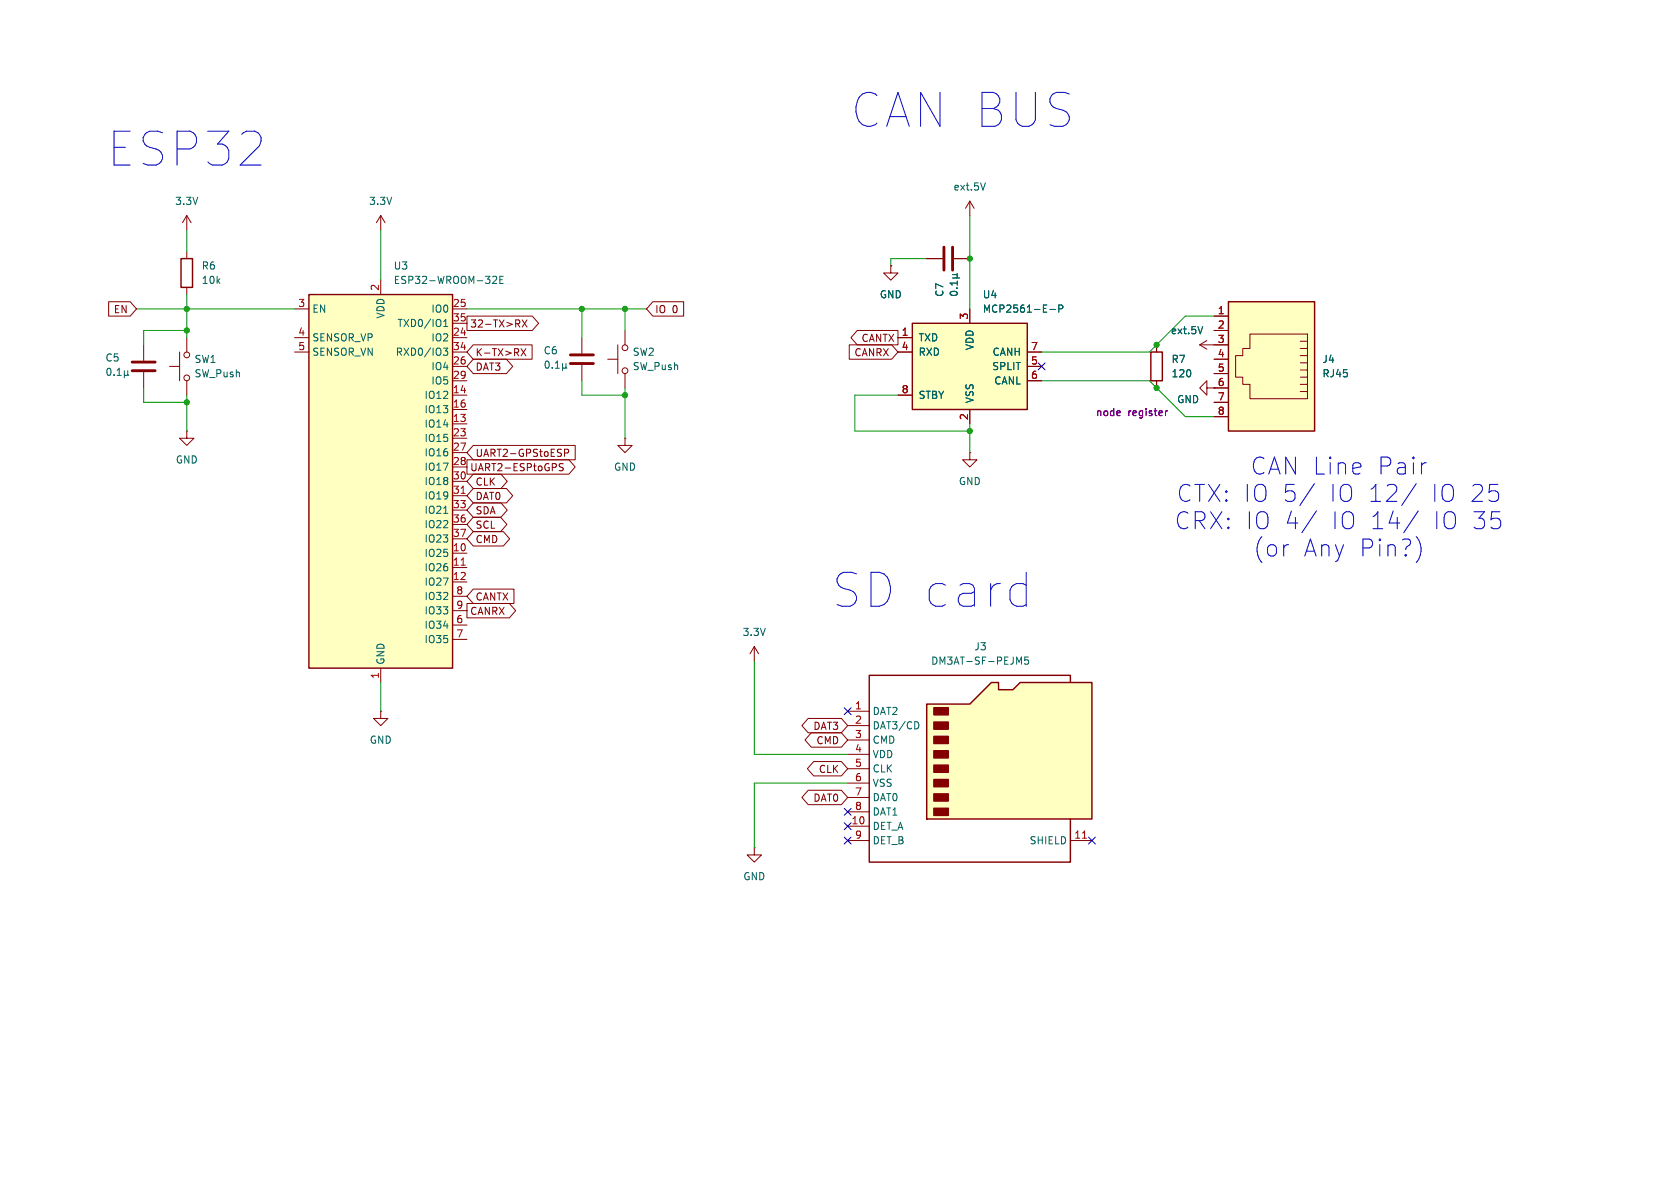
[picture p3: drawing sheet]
<svg xmlns="http://www.w3.org/2000/svg" width="297mm" height="210mm" viewBox="0 0 297 210" stroke-linecap="round" stroke-linejoin="round" font-family="sans-serif">
<g fill="none" stroke="#840000" stroke-width=".18">
<path d="M33 59.7v2.5M110.5 58.4v2.6M157.5 47v1.3h1.2l-1.2 1.2-1.3-1.2h1.3M157.5 47h.1M30 64.8h1.7M31.7 62.2v5.1M33 76.2v1.3h1.3l-1.3 1.2-1.3-1.2h1.3M33 76.2h.1M33 67.3v2.6M107.4 63.5h1.8M109.2 61v5M110.5 77.5v1.2h1.3l-1.3 1.3-1.3-1.3h1.3"/>
<path d="M110.5 77.5h.1M110.5 66v2.6M133.3 114.3l-.7 1.3M133.3 114.3v2.5M133.3 114.3l.8 1.3"/>
<circle cx="33" cy="66.8" r=".51"/>
<circle cx="33" cy="62.7" r=".51"/>
<circle cx="110.5" cy="65.5" r=".51"/>
<circle cx="110.5" cy="61.5" r=".51"/>
</g>
<path d="M161.3 57.2h20.3v15.2h-20.3z" fill="#ffffc2"/>
<path d="M161.3 57.2h20.3v15.2h-20.3z" fill="none" stroke="#840000" stroke-width=".25"/>
<path d="M158.7 59.7h2.6M171.4 54.6v2.6M158.7 62.2h2.6M158.7 69.9h2.6M171.4 72.4v2.5M181.6 62.2h2.5M181.6 64.8h2.5M181.6 67.3h2.5" fill="none" stroke="#840000" stroke-width=".18"/>
<path d="M185.6 54.7h1M187.2 54.6l.6-.1 .1-.2-.1-.3-.6-.1v1.3" fill="none" stroke="#006464" stroke-width=".18"/>
<path d="M163.8 124.5h7.6l3.9-3.8h1.2v1.2h2.6l1.2-1.2h12.7v24.1h-29.2z" fill="#ffffc2"/>
<g fill="#840000" stroke="#840000" stroke-width=".25">
<path d="M165.1 142.9h2.5v1.2h-2.5z"/>
<path d="M165.1 140.3h2.5v1.3h-2.5z"/>
<path d="M165.1 137.8h2.5v1.3h-2.5z"/>
<path d="M165.1 135.3h2.5v1.2h-2.5z"/>
<path d="M165.1 132.7h2.5v1.3h-2.5z"/>
<path d="M165.1 130.2h2.5v1.2h-2.5z"/>
<path d="M165.1 127.6h2.5v1.3h-2.5z"/>
<path d="M165.1 125.1h2.5v1.3h-2.5z"/>
</g>
<path d="M163.8 124.5h7.6l3.9-3.8h1.2v1.2h2.6l1.2-1.2h12.7v24.1h-29.2zM189.2 120.7v-1.3h-35.5v33h35.5v-7.6" fill="none" stroke="#840000" stroke-width=".25"/>
<g fill="none" stroke="#840000" stroke-width=".18">
<path d="M102.9 59.7v2.8M25.4 61v2.8M25.4 65.8v2.8M102.9 64.5v2.8M213.4 68.6v-1.3l-1.3 1.3 1.3 1.3v-1.3h1.2M214.6 68.6h.1M149.9 125.7h3.8M149.9 128.3h3.8M149.9 130.8h3.8M149.9 133.4h3.8M149.9 135.9h3.8M149.9 138.4h3.8"/>
<path d="M149.9 146.1h3.8M149.9 148.6h3.8M149.9 141h3.8M149.9 143.5h3.8M189.2 148.6h3.8"/>
</g>
<path d="M191.4 148.2h.7" fill="none" stroke="#a90000" stroke-width=".18"/>
<g fill="none" stroke="#006464" stroke-width=".18">
<path d="M19 65.2l.2-.1a.68 .68 0 0 1 .4 .6 .68 .68 0 0 1-.4 .7l-.2-.2-.1-.3zM20.2 66.2v.2M20.7 66.4h.7M20.7 65.5l.4-.4v1.3M22 66.2l.2 .2h.2l.2-.2M22 65.5v1.3M22.6 66.2l.2 .2M22.6 65.5v.7M96.5 63.9l.2-.1a.68 .68 0 0 1 .4 .7 .68 .68 0 0 1-.4 .6 .84 .84 0 0 1-.2-1.2zM97.6 65v.1M98.2 65.1h.7M98.2 64.2l.3-.4v1.3"/>
<path d="M99.4 64.9l.2 .2h.3l.2-.2M99.4 64.2v1.3M100.1 64.9l.1 .2M100.1 64.2v.7M180.2 117.1l.4-1v1.3M181.8 116.1h-.6l-.1 .7 .2-.2 .4 .1 .2 .2-.1 .4-.2 .1-.5-.1M162.2 127.6l.2 .5-.2 .7"/>
</g>
<path d="M23.4 64h4M23.4 65.5h4M100.8 62.7h4.1M100.8 64.3h4.1" fill="none" stroke="#840000" stroke-width=".51"/>
<path d="M54.6 52.1h25.4v66h-25.4z" fill="#ffffc2"/>
<path d="M54.6 52.1h25.4v66h-25.4z" fill="none" stroke="#840000" stroke-width=".25"/>
<g fill="none" stroke="#840000" stroke-width=".18">
<path d="M67.3 38.1v2.5M67.3 38.1l-.8 1.3M67.3 38.1l.8 1.3M52.1 59.7h2.5M52.1 54.6h2.5M67.3 49.5v2.6M80 59.7h2.5M80 54.6h2.5M80 57.2h2.5M52.1 62.2h2.5M80 74.9h2.5M80 69.9h2.5"/>
<path d="M80 72.4h2.5M80 77.5h2.5M80 64.8h2.5M80 67.3h2.5M80 62.2h2.5M212.1 61l1.3 .7M212.1 61h2.5M213.4 60.2l-1.3 .8M80 97.8h2.5M80 80h2.5M80 82.6h2.5M80 85.1h2.5"/>
<path d="M80 87.6h2.5M80 90.2h2.5M80 92.7h2.5M80 95.3h2.5M67.3 118.1v2.6M80 100.3h2.5M80 102.9h2.5M80 110.5h2.5M80 113h2.5M80 105.4h2.5M80 108h2.5M67.3 125.7v1.3h1.3l-1.3 1.3-1.3-1.3h1.3"/>
<path d="M67.3 125.7h.1M133.3 149.9v1.2h1.3l-1.3 1.3-1.2-1.3h1.2M133.3 149.9h.1"/>
</g>
<path d="M81.5 99.9h.7M81.5 87.2h.7" fill="none" stroke="#a90000" stroke-width=".18"/>
<path d="M78.4 57.7h.8M78.4 56.8l.4-.3v1.2M87.1 49l.5-.2 .2 .4-.8 .9h.8M88.4 49.4h.4M89 48.8h-.6v1.3h.6M212.6 57.7l-.4 1.3M78.4 61.5h.8l-.5 .5 .4 .1v.6l-.2 .1-.5-.1M78.4 90.7h.8" fill="none" stroke="#006464" stroke-width=".18"/>
<path d="M217.2 53.3h15.2v22.9h-15.2z" fill="#ffffc2"/>
<g fill="none" stroke="#840000" stroke-width=".18">
<path d="M33 38.1l-.7 1.3M33 38.1v2.5M33 38.1l.8 1.3M171.4 35.6l-.7 1.2M171.4 35.6v2.5M171.4 35.6l.8 1.2M19.2 53.3h3.8l1.1 1.3-1.1 1.3h-3.8zM33 44.5v1.2M33 50.8v1.3M82.5 55.9h11.6l1.1 1.3-1.1 1.2h-11.6zM92.3 56.6l.9 1.2M93.2 56.6l-.9 1.2"/>
<path d="M115.4 53.3h5.5v2.6h-5.5l-1.1-1.3zM151.5 58.4h7.2v2.6h-7.2l-1.1-1.3zM157.5 47h.1M158.7 59.7h2.6M163.8 45.7h2.8M168.7 45.7h2.7M171.4 54.6v2.6M214.6 55.9h2.6M214.6 58.4h2.6M221 59.1h10.1v11.4h-10.1v-2.6h-1.3v-1.2h-1.3v-3.8h1.3v-1.3h1.3zM83.7 61h10.4v2.5h-10.4l-1.2-1.3zM83.7 63.5h5.8l1.1 1.3-1.1 1.2h-5.8l-1.2-1.2z"/>
<path d="M83.7 78.7h18v2.6h-18l-1.2-1.3zM92.1 61.6l.9 1.3M93 61.6l-.9 1.3M150.1 61h7.5l1.1 1.2-1.1 1.3h-7.5zM158.7 62.2h2.6M158.7 69.9h2.6M171.4 72.4v2.5M181.6 62.2h2.5M181.6 64.8h2.5M181.6 67.3h2.5M204.5 61v1.2M204.5 67.3v1.3"/>
<path d="M214.6 68.6h.1M214.6 61h2.6M214.6 63.5h2.6M214.6 66h2.6M214.6 68.6h2.6M214.6 71.1h2.6M214.6 73.7h2.6M229.9 60.3h1.2M229.9 61.6h1.2M229.9 62.9h1.2M229.9 64.1h1.2M229.9 65.4h1.2"/>
<path d="M229.9 66.7h1.2M229.9 67.9h1.2M229.9 69.2h1.2M82.5 81.3h18.1l1.1 1.3-1.1 1.2h-18.1zM83.7 91.4h4.8l1.1 1.3-1.1 1.3h-4.8l-1.2-1.3zM83.7 94h5.3l1.1 1.3-1.1 1.2h-5.3l-1.2-1.2zM83.7 83.8h4.9l1.1 1.3-1.1 1.3h-4.9l-1.2-1.3zM83.7 88.9h4.9l1.1 1.3-1.1 1.2h-4.9l-1.2-1.2zM83.7 86.4h5.8l1.1 1.2-1.1 1.3h-5.8l-1.2-1.3zM99.6 82h-.5l-.2 .2 .1 .3 .5 .2v.4l-.2 .1h-.4M99.8 80.1l.6-.1 .1-.2v-.3l-.7-.1v1.3M171.4 80v1.3h1.3l-1.3 1.3-1.2-1.3h1.2"/>
<path d="M171.4 80h.1M82.5 106.7h7.6l1.1 1.3-1.1 1.2h-7.6zM83.7 104.1h7.2v2.6h-7.2l-1.2-1.3zM142.9 139.7h5.8l1.2 1.3-1.2 1.2h-5.8l-1.1-1.2zM142.9 127h5.8l1.2 1.3-1.2 1.2h-5.8l-1.1-1.2zM143.4 129.5h5.3l1.2 1.3-1.2 1.3h-5.3l-1.1-1.3zM143.8 134.6h4.9l1.2 1.3-1.2 1.3h-4.9l-1.1-1.3z"/>
</g>
<path d="M32 45.7h2v5.1h-2zM217.2 53.3h15.2v22.9h-15.2zM203.5 62.2h2v5.1h-2z" fill="none" stroke="#840000" stroke-width=".25"/>
<path d="M206 72.6v.9M206.4 72.6l-.4 .3" fill="none" stroke="#840084" stroke-width=".18"/>
<path d="M166.9 43.7v4.1M168.4 43.7v4.1" fill="none" stroke="#840000" stroke-width=".51"/>
<path d="M174.2 32.3l-.4 1.3M168.1 51.6a.69 .69 0 0 1 1.1 .3 .72 .72 0 0 1-1.2-.1zM168.4 49.1h1.3M168.4 48.5h.7M169.1 48.5l.1 .2v.3l-.1 .1M169.1 51h.1M169.2 49.7v.7M169.2 50h-1.2l.3 .4M169.2 48.4l-.1 .1M185.6 54.7h1M187.2 54.6l.6-.1 .1-.2-.1-.3-.6-.1v1.3M212.6 57.7l-.4 1.3" fill="none" stroke="#006464" stroke-width=".18"/>
<path d="M232.4 85.5l-2.6 3.8M232.7 90.3l-2.5 3.9M250.4 85.5l-2.6 3.8M250.7 90.3l-2.5 3.9M250.9 95.7a3.6 3.6 0 0 1 0 2.9M251.9 81.8h.3" fill="none" stroke="#0000c2" stroke-width=".18"/>
<g fill="none" stroke="#009600" stroke-width=".18">
<path d="M171.4 38.1v16.5M24.1 54.6h28M33 40.6v3.9M33 52.1v7.6M33 58.4h-7.6v2.6M67.3 40.6v8.9M82.5 54.6h31.8M102.9 54.6v5.1M110.5 54.6v3.8M163.8 45.7h-6.3v1.3M214.6 55.9h-5.1l-6.3 6.3h-19.1M25.4 68.6v2.5h7.6"/>
<path d="M33 69.9v6.3M102.9 67.3v2.6h7.6M110.5 68.6v8.9M158.7 69.9h-7.6v6.3h20.3M171.4 74.9v5.1M184.1 67.3h19.1l6.3 6.4h5.1M133.3 116.8v16.6h16.6M67.3 120.7v5M149.9 138.4h-16.6v11.5"/>
</g>
<path d="M183.5 64.2l1.3 1.2M184.8 64.2l-1.3 1.2M149.3 125.1l1.2 1.2M150.5 125.1l-1.2 1.2M149.3 142.9l1.2 1.2M149.3 148l1.2 1.2M149.3 145.4l1.2 1.3M150.5 142.9l-1.2 1.2M150.5 148l-1.2 1.2M150.5 145.4l-1.2 1.3M192.4 148l1.2 1.2M193.6 148l-1.2 1.2" fill="none" stroke="#000084" stroke-width=".18"/>
<g fill="#009600" stroke="#009600" stroke-width=".18">
<circle cx="33" cy="71.1" r=".46"/>
<circle cx="33" cy="54.6" r=".46"/>
<circle cx="33" cy="58.4" r=".46"/>
<circle cx="171.4" cy="76.2" r=".46"/>
<circle cx="110.5" cy="54.6" r=".46"/>
<circle cx="102.9" cy="54.6" r=".46"/>
<circle cx="110.5" cy="69.9" r=".46"/>
<circle cx="204.5" cy="61" r=".46"/>
<circle cx="171.4" cy="45.7" r=".46"/>
<circle cx="204.5" cy="68.6" r=".46"/>
</g>
<g font-size="8.4" fill="#0000c2">
<text x="150.6" y="22.8">CAN BUS</text>
<text x="19.1" y="29.6">ESP32</text>
<text x="147.2" y="107.6">SD card</text>
</g>
<g font-size="4.2" fill="#0000c2">
<text x="208" y="89">CTX: IO 5/</text>
<text x="221.1" y="84.1">CAN Line</text>
<text x="234.6" y="89">IO 12/</text>
<text x="243.2" y="84.1">Pair</text>
<text x="252.3" y="89">IO 25</text>
<text x="207.7" y="93.8">CRX: IO 4/</text>
<text x="234.9" y="93.8">IO 14/</text>
<text x="252.7" y="93.8">IO 35</text>
<text x="221.6" y="98.6">(or</text>
<text x="230.3" y="98.6">Any Pin?)</text>
</g>
<g font-size="1.8" fill="#006464">
<text x="168.5" y="33.9">ext.5V</text>
<text x="30.9" y="36.4">3.3V</text>
<text x="65.2" y="36.4">3.3V</text>
<text x="35.6" y="47.9">R6</text>
<text x="69.5" y="47.9">U3</text>
<text x="35.6" y="50.4">10k</text>
<text x="69.5" y="50.4">ESP32-WROOM-32E</text>
<text x="155.4" y="52.9">GND</text>
<text x="167" y="52.6" transform="rotate(-90 167 52.6)">C7</text>
<text x="173.7" y="52.9">U4</text>
<text x="55.1" y="55.5">EN</text>
<text x="68.2" y="56.4" transform="rotate(-90 68.2 56.4)">VDD</text>
<text x="70.2" y="58">TXD0/IO1</text>
<text x="76.2" y="55.5">IO0</text>
<text x="173.7" y="55.5">MCP2561-E-P</text>
<text x="206.9" y="59.3">ext.5V</text>
<text x="18.6" y="64.1">C5</text>
<text x="34.3" y="64.4">SW1</text>
<text x="55.1" y="60.6">SENSOR_VP</text>
<text x="55.1" y="63.1">SENSOR_VN</text>
<text x="69.9" y="63.1">RXD0/IO3</text>
<text x="76.2" y="60.6">IO2</text>
<text x="76.2" y="65.6">IO4</text>
<text x="96" y="62.8">C6</text>
<text x="111.8" y="63.1">SW2</text>
<text x="111.8" y="65.6">SW_Push</text>
<text x="162.3" y="60.6">TXD</text>
<text x="162.3" y="63.1">RXD</text>
<text x="172.3" y="62" transform="rotate(-90 172.3 62)">VDD</text>
<text x="175.3" y="65.6">SPLIT</text>
<text x="175.4" y="63.1">CANH</text>
<text x="207" y="64.4">R7</text>
<text x="233.7" y="64.4">J4</text>
<text x="34.3" y="66.9">SW_Push</text>
<text x="74.9" y="70.7">IO12</text>
<text x="76.2" y="68.2">IO5</text>
<text x="162.3" y="70.7">STBY</text>
<text x="172.3" y="71.4" transform="rotate(-90 172.3 71.4)">VSS</text>
<text x="175.7" y="68.2">CANL</text>
<text x="207" y="66.9">120</text>
<text x="208" y="71.5">GND</text>
<text x="233.7" y="66.9">RJ45</text>
<text x="74.9" y="75.8">IO14</text>
<text x="74.9" y="73.3">IO13</text>
<text x="31" y="82.1">GND</text>
<text x="74.9" y="78.3">IO15</text>
<text x="74.9" y="80.9">IO16</text>
<text x="74.9" y="83.4">IO17</text>
<text x="108.5" y="83.4">GND</text>
<text x="74.9" y="86">IO18</text>
<text x="74.9" y="88.5">IO19</text>
<text x="169.4" y="86">GND</text>
<text x="74.9" y="91">IO21</text>
<text x="74.9" y="93.6">IO22</text>
<text x="74.9" y="98.7">IO25</text>
<text x="74.9" y="101.2">IO26</text>
<text x="74.9" y="96.1">IO23</text>
<text x="74.9" y="103.7">IO27</text>
<text x="74.9" y="106.3">IO32</text>
<text x="74.9" y="111.4">IO34</text>
<text x="74.9" y="113.9">IO35</text>
<text x="74.9" y="108.8">IO33</text>
<text x="131.2" y="112.6">3.3V</text>
<text x="68.2" y="117.6" transform="rotate(-90 68.2 117.6)">GND</text>
<text x="164.5" y="117.7">DM3AT-SF-PEJM5</text>
<text x="172.2" y="115.2">J3</text>
<text x="65.3" y="131.7">GND</text>
<text x="154.2" y="126.6">DAT2</text>
<text x="154.2" y="129.1">DAT3/CD</text>
<text x="154.2" y="131.7">CMD</text>
<text x="154.2" y="134.2">VDD</text>
<text x="154.2" y="136.8">CLK</text>
<text x="154.2" y="139.3">VSS</text>
<text x="154.2" y="141.8">DAT0</text>
<text x="154.2" y="146.9">DET_A</text>
<text x="154.2" y="144.4">DAT1</text>
<text x="154.2" y="149.5">DET_B</text>
<text x="181.9" y="149.5">SHIELD</text>
<text x="131.3" y="155.8">GND</text>
</g>
<g font-size="1.8" fill="#a90000">
<text x="67.1" y="51.5" transform="rotate(-90 67.1 51.5)">2</text>
<text x="52.6" y="54.4">3</text>
<text x="52.6" y="59.4">4</text>
<text x="80" y="59.4">24</text>
<text x="80" y="54.4">25</text>
<text x="80" y="56.9">35</text>
<text x="159.3" y="59.4">1</text>
<text x="171.2" y="56.6" transform="rotate(-90 171.2 56.6)">3</text>
<text x="215.2" y="55.6">1</text>
<text x="215.2" y="58.2">2</text>
<text x="52.6" y="62">5</text>
<text x="80" y="64.5">26</text>
<text x="80" y="62">34</text>
<text x="159.3" y="62">4</text>
<text x="182.2" y="64.5">5</text>
<text x="182.2" y="62">7</text>
<text x="215.2" y="60.7">3</text>
<text x="215.2" y="63.2">4</text>
<text x="215.2" y="65.8">5</text>
<text x="80" y="69.6">14</text>
<text x="80" y="67.1">29</text>
<text x="159.3" y="69.6">8</text>
<text x="182.2" y="67.1">6</text>
<text x="215.2" y="68.3">6</text>
<text x="215.2" y="70.9">7</text>
<text x="80" y="74.7">13</text>
<text x="80" y="72.1">16</text>
<text x="80" y="77.2">23</text>
<text x="171.2" y="74.4" transform="rotate(-90 171.2 74.4)">2</text>
<text x="215.2" y="73.4">8</text>
<text x="80" y="79.8">27</text>
<text x="80" y="82.3">28</text>
<text x="80" y="84.8">30</text>
<text x="80" y="87.4">31</text>
<text x="80" y="89.9">33</text>
<text x="80" y="92.5">36</text>
<text x="80" y="95">37</text>
<text x="80" y="97.5">10</text>
<text x="80" y="100.1">11</text>
<text x="80" y="102.6">12</text>
<text x="80.6" y="105.2">8</text>
<text x="80.6" y="107.7">9</text>
<text x="80.6" y="110.2">6</text>
<text x="80.6" y="112.8">7</text>
<text x="67.1" y="120.1" transform="rotate(-90 67.1 120.1)">1</text>
<text x="151.1" y="125.5">1</text>
<text x="151.1" y="128">2</text>
<text x="151.1" y="130.6">3</text>
<text x="151.1" y="133.1">4</text>
<text x="151.1" y="135.6">5</text>
<text x="151.1" y="138.2">6</text>
<text x="151.1" y="140.7">7</text>
<text x="151.1" y="143.3">8</text>
<text x="150.5" y="145.8">10</text>
<text x="151.1" y="148.3">9</text>
<text x="189.8" y="148.3">11</text>
</g>
<g font-size="1.8" fill="#840000">
<text x="20" y="55.6">EN</text>
<text x="83" y="58.1">32-TX&gt;RX</text>
<text x="115.7" y="55.6">IO</text>
<text x="118.8" y="55.6">0</text>
<text x="84" y="63.2">K-TX&gt;RX</text>
<text x="84" y="65.7">DAT3</text>
<text x="150.9" y="63.2">CANRX</text>
<text x="152.2" y="60.6">CANTX</text>
<text x="83" y="83.5">UART2-ESPtoGPS</text>
<text x="84" y="81">UART2-GPStoESP</text>
<text x="84" y="86">CLK</text>
<text x="84" y="88.6">DAT0</text>
<text x="84" y="93.7">SCL</text>
<text x="84" y="91.1">SDA</text>
<text x="84" y="96.2">CMD</text>
<text x="84" y="106.4">CANTX</text>
<text x="83" y="108.9">CANRX</text>
<text x="143.7" y="129.2">DAT3</text>
<text x="144.2" y="131.8">CMD</text>
<text x="144.7" y="136.8">CLK</text>
<text x="143.7" y="141.9">DAT0</text>
</g>
<g font-size="1.8" fill="#840084">
<text x="193.7" y="73.8">node</text>
<text x="199.4" y="73.8">register</text>
</g>
</svg>
